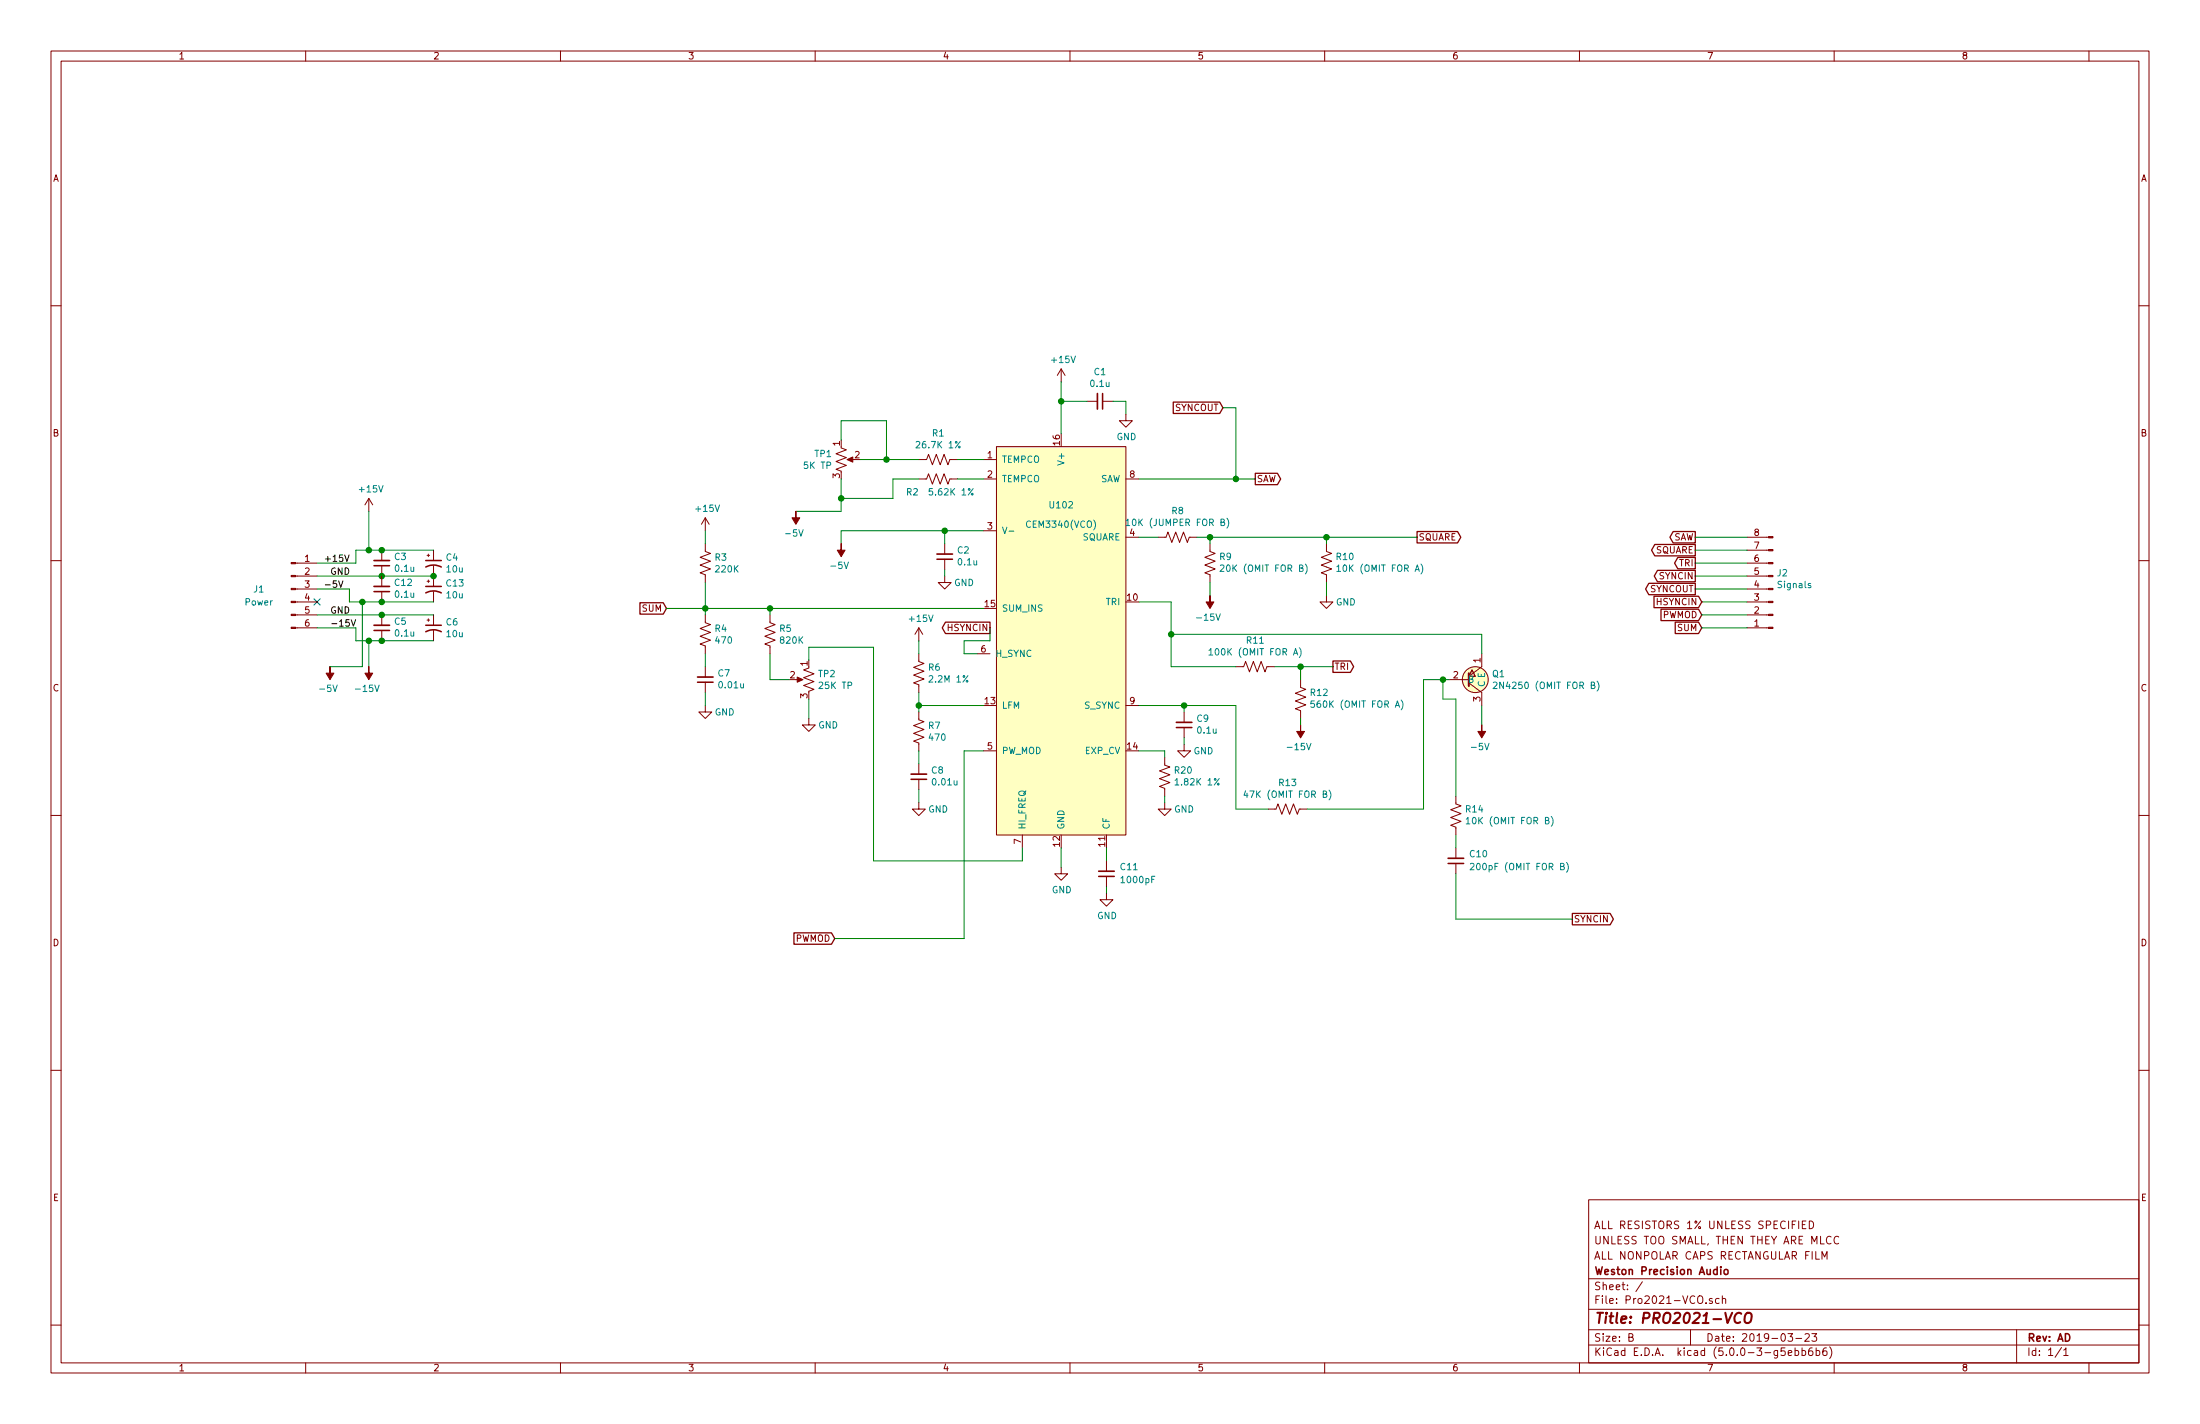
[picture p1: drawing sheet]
<svg xmlns="http://www.w3.org/2000/svg" width="432mm" height="279mm" viewBox="0 0 432 279" stroke-linecap="round" stroke-linejoin="round" font-family="sans-serif">
<g fill="none" stroke="#840000" stroke-width=".2">
<path d="M10 10h411.8v259.4h-411.8zM12 12h407.8v255.4h-407.8zM60 10v2M110 10v2M160 10v2M210 10v2M260 10v2M310 10v2M360 10v2M410 10v2M10 60h2M419.8 60h2"/>
<path d="M208.3 72.4l-.8 1.3M208.3 72.4v2.5M208.3 72.4l.7 1.3M213.4 78.7h2M216.4 78.7h2M72.4 97.8l-.8 1.3M72.4 97.8v2.5M72.4 97.8l.8 1.3M165.1 87.9l1 .4-2 .7 2 .8-2 .8 2 .7-2 .8 1 .4M166.6 90.2h1M180.3 90.2h1.6l.3-1 .8 2 .8-2 .7 2 .8-2 .8 2 .3-1h1.6M180.3 94h1.6l.3-1 .8 2 .8-2 .7 2 .8-2 .8 2 .3-1h1.6"/>
<path d="M193 90.2h2.6M193 94h2.6M195.6 87.6h25.4v76.2h-25.4zM221 81.3v1.3h1.2l-1.2 1.2-1.3-1.2h1.3M221 94h2.5M10 110h2M58 118.1h4.2M58 115.6h4.2M58 113h4.2M58 110.5h4.2M74.9 108v2M74.9 111v4.1"/>
<path d="M74.9 116.1v2M83.8 109h.5M83.8 114h.5M84.1 108.7v.5M84.1 113.8v.5M85.1 108v2M85.1 111v4.1M85.1 116.1v2M138.4 106.7v1.5l1 .4-2 .7 2 .8-2 .8 2 .7-2 .8 1 .4v1.5M138.4 101.6v2.5M138.4 101.6l-.7 1.3M138.4 101.6l.8 1.3"/>
<path d="M185.4 113v1.3h1.3l-1.3 1.3-1.3-1.3h1.3M185.4 106.7v2M185.4 109.7v2.1M193 104.1h2.6M221 105.4h2.5M227.3 105.4h1.6l.3-1 .8 2 .8-2 .7 2 .8-2 .7 2 .4-1h1.5M237.5 106.7v1.5l1 .4-2 .7 2 .8-2 .8 2 .7-2 .8 1 .4v1.5M260.3 106.7v1.5l1.1 .4-2.1 .7 2.1 .8-2.1 .8 2.1 .7-2.1 .8 1 .4v1.5M260.3 116.8v1.3h1.3l-1.3 1.3-1.2-1.3h1.2M342.9 105.4h4.2M342.9 118.1h4.2M342.9 115.6h4.2"/>
<path d="M342.9 113h4.2M342.9 110.5h4.2M342.9 108h4.2M419.8 110h2M58 123.2h4.2M58 120.7h4.2M74.9 120.7v2M74.9 123.7v2M83.8 121.7h.5M84.1 121.4v.5M85.1 120.7v2M85.1 123.7v2"/>
<path d="M138.4 120.7v1.5l1 .4-2 .7 2 .8-2 .7 2 .8-2 .8 1 .3v1.6M138.4 138.4v1.3h1.3l-1.3 1.3-1.2-1.3h1.2M138.4 130.8v2M138.4 133.9v2M151.1 120.7v1.5l1 .4-2 .7 2 .8-2 .7 2 .8-2 .8 1 .3v1.6M156.2 133.4h1M158.7 131.1l-1 .3 2.1 .8-2.1 .8 2.1 .7-2.1 .8 2.1 .8-1.1 .3M180.3 128.3v1.5l1.1 .4-2.1 .7 2.1 .8-2.1 .8 2.1 .7-2.1 .8 1 .4v1.5M180.3 139.7v1.5l1.1 .4-2.1 .8 2.1 .7-2.1 .8 2.1 .8-2.1 .7 1 .4v1.5M180.3 123.2v2.5M180.3 123.2l-.7 1.3M180.3 123.2l.8 1.3"/>
<path d="M191.8 128.3h2.5M221 138.4h2.5M232.4 139.7v2M242.6 130.8h1.5l.4-1 .7 2 .8-2 .8 2 .7-2 .8 2 .4-1h1.5M255.3 133.4v1.5l1 .4-2 .7 2 .8-2 .7 2 .8-2 .8 1 .3v1.6M284.5 133.4h3.8M288.3 134l2.5 1.9v2.5M290.8 128.3v2.5l-2.5 1.9M342.9 123.2h4.2M342.9 120.7h4.2M10 160h2M158.7 141v1.2h1.3l-1.3 1.3-1.2-1.3h1.2"/>
<path d="M180.3 157.5v1.3h1.3l-1.3 1.2-1.2-1.2h1.2M180.3 149.9v2M180.3 152.9v2M193 147.3h2.6M228.6 148.6v1.5l1 .4-2 .8 2 .7-2 .8 2 .7-2 .8 1 .4v1.5M228.6 157.5v1.3h1.3l-1.3 1.2-1.3-1.2h1.3M232.4 146.1v1.2h1.3l-1.3 1.3-1.3-1.3h1.3M232.4 142.7v2.1M248.9 158.8h1.5l.4-1.1 .8 2.1 .7-2.1 .8 2.1 .8-2.1 .7 2.1 .4-1h1.5M285.7 156.2v1.5l1.1 .4-2.1 .8 2.1 .7-2.1 .8 2.1 .8-2.1 .7 1 .4v1.5M419.8 160h2M200.7 163.8v2.6"/>
<path d="M208.3 170.2v1.3h1.2l-1.2 1.2-1.3-1.2h1.3M217.2 175.3v1.2h1.2l-1.2 1.3-1.3-1.3h1.3M217.2 168.9v2M217.2 172v2M285.7 166.4v2M285.7 169.4v2.1M10 210h2M419.8 210h2M311.8 235.4h108v32h-108zM354.5 239.6h-.8v1.5h.8M355.1 239.6a.75 .75 0 0 1 .9 .7 .75 .75 0 0 1-.9 .8zM10 260h2"/>
<path d="M311.8 256.9h108M311.8 250.9h108M322.4 251.5l-1.3 1.9M334.8 255.6v.2M336.1 254.8a.37 .37 0 0 0-.6 .2l.1 .2 .5 .1v.2l-.2 .3-.4-.1M337.4 254.8h-.4l-.3 .2 .1 .6 .2 .2 .4-.1M338 254.9l.1-.1a.37 .37 0 0 1 .6 .2v.8M338 254.3v1.5M353.7 240.3h.6M357.6 247.1v-1.5l.5 1 .5-1v1.5M359.4 242.7a.59 .59 0 0 0-.8 0 .59 .59 0 0 0-.1 .7 .56 .56 0 0 0 .3 .6 .56 .56 0 0 0 .6-.1M360.9 242.7a.59 .59 0 0 0-.8 0 .59 .59 0 0 0-.1 .7 .56 .56 0 0 0 .3 .6 .56 .56 0 0 0 .6-.1"/>
<path d="M419.8 260h2M60 267.4v2M110 267.4v2M160 267.4v2M210 267.4v2M260 267.4v2M310 267.4v2M311.8 263.9h108M311.8 260.9h108M319.7 262.4l.7-.1 .1-.2-.1-.4h-.7v1.5h.6l.2-.2 .1-.3-.4-.3M331.8 260.9v3M350.3 264.5h-.7v.7l.2-.2 .5 .1 .1 .2-.1 .5-.2 .2-.5-.2"/>
<path d="M350.9 261.7h.9l-.4 .6 .4 .1v.6l-.2 .2-.7-.2M351 265.5l.7-.2-.1-.3h-.4l-.2 .2 .1 .7h.5M352.3 265h.5l.2 .3-.1 .6h-.6M352.3 264.5v1.5M352.5 262.6h1.1M353.7 265h.4l.3 .3-.1 .5-.2 .2-.4-.1M353.7 264.5v1.5M354.3 261.8l.5-.1 .3 .1v.3l-.9 1.1h.9M355.6 261.7h1l-.5 .6 .4 .1v.6l-.2 .2-.7-.2M355.7 264.5h-.5a1.11 1.11 0 0 0-.1 1.4l.4 .1 .3-.2v-.5l-.3-.3-.4 .1-.1 .2M356.5 265h.4l.3 .3-.2 .6h-.5M356.5 264.5v1.5"/>
<path d="M358.5 264.5h-.5a1.16 1.16 0 0 0-.1 1.4l.4 .1 .2-.2 .1-.5-.3-.3-.4 .1-.1 .2M359.1 264.3a1.71 1.71 0 0 1 0 2.2M360 267.4v2M395.8 260.9v6.5M404.6 264.4l-1.2 1.9M405.1 264.9l.4-.4v1.5M405.1 266h.8M410 267.4v2"/>
<circle cx="289.6" cy="133.3" r="2.54"/>
</g>
<path d="M341.8 257.8a.87 .87 0 0 0-1.1 0 .87 .87 0 0 0-.3 .9 .69 .69 0 0 0 .3 .8 .69 .69 0 0 0 .9-.1M342.6 257.9a.66 .66 0 0 1 1.2 0 1.49 1.49 0 0 1-.6 1.7l-.6-.1a1.49 1.49 0 0 1 0-1.6z" fill="none" stroke="#840000" stroke-width=".41"/>
<g fill="none" stroke="#840000" stroke-width=".3">
<path d="M216.4 77.2v3.1M73.4 111h3.1M73.4 116.1h3.1M83.6 111.3a3.2 3.2 0 0 1 3 0M83.6 116.3a3.2 3.2 0 0 1 3 0M83.6 110h3M83.6 115.1h3M183.9 109.7h3M73.4 123.7h3.1M83.6 124a3.2 3.2 0 0 1 3 0M83.6 122.7h3M136.9 133.9h3.1"/>
<path d="M178.8 152.9h3.1M230.9 142.7h3M215.6 172h3.1M284.2 169.4h3.1M337.7 248.6v.1M337.7 249.1v1M338.5 249.2l.2-.1 .4 .1v.7l-.2 .2-.4-.2z"/>
</g>
<g fill="#ffffc2" stroke="#ffffc2" stroke-width=".2">
<path d="M195.6 87.6h25.4v76.2h-25.4z"/>
<path d="M288.9 131.4l.7 1.3h-1.3z"/>
<circle cx="289.6" cy="133.3" r="2.54"/>
</g>
<g fill="none" stroke="#008484" stroke-width=".2">
<path d="M196.8 103.4l.4 1.3 .4-1.3M198 104.2h1M221 102.2l.4-.3v1.2M221 103.1h.7M239.5 111l.5-.2 .2 .4-.8 .9h.8M240.8 101.7a1.4 1.4 0 0 1 0 1.9M256.2 110.7a1.47 1.47 0 0 1 0 1.9M262.4 111.2l.3-.4v1.3M262.4 112.1h.7M278.9 110.7a1.47 1.47 0 0 1 0 1.9M355.4 114.5h-.3l-.2 .2 .1 .1 .4 .2v.3h-.5M237.3 127.6l.4-.3v1.2"/>
<path d="M237.3 128.5h.7M255 127.1a1.47 1.47 0 0 1 0 1.9M258 137.5h-.6l-.1 .6 .2-.1 .5 .1v.6l-.2 .1-.5-.1M275 137.3a1.47 1.47 0 0 1 0 2M293.1 134l.5-.2 .2 .4-.8 .9h.8M312.3 134.4h.6v-.4l-.6-.2v1.3h.5l.3-.2v-.2l-.3-.3M313.5 133.7a1.4 1.4 0 0 1 0 1.9M230.6 153.1l.4-.3v1.2M230.6 154h.8M244.5 155.1l-.3 .9h.8M260.9 155a1.47 1.47 0 0 1 0 1.9M287.8 160.7l.3-.3v1.2"/>
<path d="M287.8 161.6h.7M288.6 169.5l.5-.1 .2 .3-.8 1h.8M304.5 160.2a1.47 1.47 0 0 1 0 1.9M307.5 169.2a1.47 1.47 0 0 1 0 1.9"/>
</g>
<g fill="none" stroke="#008400" stroke-width=".2">
<path d="M208.3 74.9v10.2M208.3 78.7h5.1M218.4 78.7h2.6v2.6M165.1 86.4v-3.8h8.9v7.6M165.1 94v6.3h-8.9M168.9 90.2h11.4M180.3 94h-5v3.8h-10.2M188 90.2h5M188 94h5M223.5 94h22.9M240 80h2.6v14M62.2 113h22.9"/>
<path d="M62.2 115.6h6.4v2.5h16.5M71.1 118.1v12.7h-6.3M72.4 100.3v7.7M85.1 108h-15.3v2.5h-7.6M130.8 119.4h62.2M138.4 104.1v2.6M138.4 114.3v6.4M151.1 119.4v1.3M185.4 104.1v2.6M185.4 111.8v1.2M193 104.1h-27.9v2.6M223.5 105.4h3.8"/>
<path d="M223.5 118.1h6.4v12.7h12.7M234.9 105.4h43.2M237.5 105.4v1.3M237.5 114.3v2.5M260.3 105.4v1.3M260.3 114.3v2.5M332.7 110.5h10.2M332.7 108h10.2M332.7 113h10.2M332.7 105.4h10.2M332.7 115.6h10.2M334 118.1h8.9"/>
<path d="M62.2 123.2h7.6v2.5h15.3M62.2 120.7h22.9M72.4 125.7v5.1M138.4 128.3v2.5M138.4 135.9v2.5M151.1 128.3v5.1h3.8M158.7 129.5v-2.5h12.7v41.9h29.3v-2.5M158.7 137.2v3.8M180.3 125.7v2.6M180.3 135.9v3.8M180.3 138.4h12.7M194.3 123.2v2.5h-5.1v2.6h2.6"/>
<path d="M223.5 138.4h19.1v20.4h6.3M229.9 124.5h60.9v3.8M232.4 138.4v1.3M250.2 130.8h11.4M255.3 130.8v2.6M283.2 133.4v3.8h2.5v19M284.5 133.4h-5.1v25.4h-22.9M290.8 138.4v3.8M334 120.7h8.9M334 123.2h8.9M180.3 147.3v2.6M180.3 154.9v2.6"/>
<path d="M193 147.3h-3.8v36.9h-25.4M223.5 147.3h5.1v1.3M228.6 156.2v1.3M232.4 144.8v1.3M255.3 141v1.2M208.3 166.4v3.8M217.2 166.4v2.5M217.2 174v1.3M285.7 163.8v2.6M285.7 171.5v8.8h22.9"/>
</g>
<path d="M215.4 77.2v3.1M73.4 110h3.1M73.4 115.1h3.1M183.9 108.7h3M73.4 122.7h3.1M136.9 132.8h3.1M178.8 151.9h3.1M230.9 141.7h3M215.6 170.9h3.1M284.2 168.4h3.1" fill="none" stroke="#840000" stroke-width=".33"/>
<g fill="#008400" stroke="#008400" stroke-width=".25">
<circle cx="208.3" cy="78.7" r=".51"/>
<circle cx="174" cy="90.2" r=".51"/>
<circle cx="74.9" cy="108" r=".51"/>
<circle cx="74.9" cy="113" r=".51"/>
<circle cx="74.9" cy="120.7" r=".51"/>
<circle cx="74.9" cy="125.7" r=".51"/>
<circle cx="72.4" cy="108" r=".51"/>
<circle cx="72.4" cy="125.7" r=".51"/>
<circle cx="138.4" cy="119.4" r=".51"/>
<circle cx="151.1" cy="119.4" r=".51"/>
<circle cx="180.3" cy="138.4" r=".51"/>
<circle cx="242.6" cy="94" r=".51"/>
<circle cx="237.5" cy="105.4" r=".51"/>
<circle cx="260.3" cy="105.4" r=".51"/>
<circle cx="255.3" cy="130.8" r=".51"/>
<circle cx="229.9" cy="124.5" r=".51"/>
<circle cx="232.4" cy="138.4" r=".51"/>
<circle cx="283.2" cy="133.4" r=".51"/>
<circle cx="165.1" cy="97.8" r=".51"/>
<circle cx="185.4" cy="104.1" r=".51"/>
<circle cx="85.1" cy="113" r=".51"/>
<circle cx="74.9" cy="118.1" r=".51"/>
<circle cx="71.1" cy="118.1" r=".51"/>
</g>
<g fill="#840000" stroke="#840000" stroke-width=".2">
<path d="M166.2 90.2l1.2-.5v1z"/>
<path d="M57.1 123.1h.9v.2h-.9z"/>
<path d="M57.1 120.5h.9v.3h-.9z"/>
<path d="M57.1 118h.9v.2h-.9z"/>
<path d="M57.1 115.4h.9v.3h-.9z"/>
<path d="M57.1 112.9h.9v.3h-.9z"/>
<path d="M57.1 110.4h.9v.2h-.9z"/>
<path d="M347.1 105.3h.9v.2h-.9z"/>
<path d="M347.1 107.8h.9v.3h-.9z"/>
<path d="M347.1 110.4h.9v.2h-.9z"/>
<path d="M347.1 112.9h.9v.3h-.9z"/>
<path d="M347.1 115.4h.9v.3h-.9z"/>
<path d="M347.1 118h.9v.2h-.9z"/>
<path d="M347.1 120.5h.9v.3h-.9z"/>
<path d="M347.1 123.1h.9v.2h-.9z"/>
<path d="M156.5 132.8l1.1 .6-1.1 .5z"/>
<path d="M237.5 116.8v1.3h.8l-.8 1.3-.8-1.3h.8z"/>
<path d="M255.3 142.2v1.3h.7l-.7 1.3-.8-1.3h.8z"/>
<path d="M72.4 130.8v1.3h.8l-.8 1.3-.8-1.3h.8z"/>
<path d="M64.8 130.8v1.3h.7l-.7 1.3-.8-1.3h.8z"/>
<path d="M156.2 100.3v1.3h.8l-.8 1.3-.8-1.3h.8z"/>
<path d="M165.1 106.7v1.3h.8l-.8 1.2-.8-1.2h.8z"/>
<path d="M290.8 142.2v1.3h.8l-.8 1.3-.7-1.3h.7z"/>
</g>
<path d="M66.5 114l.4 1.2 .4-1.2M67.7 108.9l.4 1.3 .4-1.3M68.9 121.6l.5 1.3 .4-1.3" fill="none" stroke="#000" stroke-width=".2"/>
<g fill="none" stroke="#840000" stroke-width=".25">
<path d="M230.3 78.9h9.1l.6 1.1-.6 1.1h-9.1zM246.4 92.9h4.3l.7 1.1-.7 1.1h-4.3zM125.6 118.3h4.6l.6 1.1-.6 1.1h-4.6zM278.1 104.3h8l.6 1.1-.6 1.1h-8zM323.6 114.5h9.1v2.2h-9.1l-.6-1.1zM324.6 117h8.8l.6 1.1-.6 1.1h-8.8zM324.8 106.8h7.9v2.3h-7.9l-.6-1.1zM325.3 111.9h7.4v2.2h-7.4l-.6-1.1zM326 119.5h7.4l.6 1.2-.6 1.1h-7.4zM328.4 104.3h4.3v2.2h-4.3l-.6-1.1zM329.3 109.4h3.4v2.2h-3.4l-.6-1.1zM185.6 122.1h8.7v2.2h-8.7l-.7-1.1z"/>
<path d="M261.6 129.7h3.4l.7 1.1-.7 1.1h-3.4zM288.9 131.4l.7 1.3h-1.3zM328.8 122.1h4.6l.6 1.1-.6 1.1h-4.6zM308.6 179.2h7.4l.7 1.1-.7 1.2h-7.4zM155.8 183h7.4l.6 1.2-.6 1.1h-7.4z"/>
</g>
<path d="M288.3 132.1v2.5" fill="none" stroke="#840000" stroke-width=".38"/>
<path d="M61.6 117.5l1.2 1.2M62.8 117.5l-1.2 1.2" fill="none" stroke="#000084" stroke-width=".2"/>
<text font-size="2.8" fill="#840000" x="312.8" y="259.7">Title: PRO2021-VCO</text>
<g font-size="2.1" fill="#840000">
<text x="312.8" y="244.1">UNLESS TOO SMALL, THEN THEY ARE MLCC</text>
<text x="312.8" y="241.1">ALL RESISTORS 1% UNLESS SPECIFIED</text>
<text x="312.8" y="250.1">Weston Precision Audio</text>
<text x="312.8" y="247.1">ALL NONPOLAR CAPS RECTANGULAR FILM</text>
<text x="312.8" y="255.8">File: Pro2021-VCO.sch</text>
<text x="312.8" y="253.1">Sheet: /</text>
<text x="312.8" y="263.2">Size: B</text>
<text x="334.8" y="263.2">Date: 2019-03-23</text>
<text x="397.8" y="263.2">Rev: AD</text>
<text x="312.8" y="266">KiCad E.D.A. kicad (5.0.0-3-g5ebb6b6)</text>
<text x="397.8" y="266">Id: 1/1</text>
</g>
<g font-size="1.8" fill="#840000">
<text x="35" y="11.6">1</text>
<text x="85" y="11.6">2</text>
<text x="135" y="11.6">3</text>
<text x="185" y="11.6">4</text>
<text x="235" y="11.6">5</text>
<text x="285" y="11.6">6</text>
<text x="335" y="11.6">7</text>
<text x="385" y="11.6">8</text>
<text x="10.4" y="35.6">A</text>
<text x="420.2" y="35.6">A</text>
<text x="230.6" y="80.6">SYNCOUT</text>
<text x="10.4" y="85.6">B</text>
<text x="164.8" y="87.5" transform="rotate(-90 164.8 87.5)">1</text>
<text x="167.8" y="89.9">2</text>
<text x="193.8" y="89.9">1</text>
<text x="208" y="87.3" transform="rotate(-90 208 87.3)">16</text>
<text x="420.2" y="85.6">B</text>
<text x="164.8" y="93.8" transform="rotate(-90 164.8 93.8)">3</text>
<text x="193.8" y="93.7">2</text>
<text x="221.8" y="93.7">8</text>
<text x="246.6" y="94.6">SAW</text>
<text x="193.8" y="103.9">3</text>
<text x="221.8" y="105.2">4</text>
<text x="278.4" y="106">SQUARE</text>
<text x="328.4" y="106">SAW</text>
<text x="344.3" y="107.7">7</text>
<text x="344.3" y="105.2">8</text>
<text x="59.8" y="110.2">1</text>
<text x="59.8" y="112.8">2</text>
<text x="324.9" y="108.6">SQUARE</text>
<text x="325.8" y="113.7">SYNCIN</text>
<text x="329.6" y="111.1">TRI</text>
<text x="344.3" y="112.8">5</text>
<text x="344.3" y="110.2">6</text>
<text x="59.8" y="115.3">3</text>
<text x="59.8" y="117.9">4</text>
<text x="193.3" y="119.1">15</text>
<text x="221.3" y="117.9">10</text>
<text x="323.8" y="116.2">SYNCOUT</text>
<text x="325.3" y="118.7">HSYNCIN</text>
<text x="344.3" y="117.9">3</text>
<text x="344.3" y="115.3">4</text>
<text x="59.8" y="120.4">5</text>
<text x="59.8" y="122.9">6</text>
<text x="126.1" y="120">SUM</text>
<text x="186.1" y="123.8">HSYNCIN</text>
<text x="326.2" y="121.3">PWMOD</text>
<text x="329.3" y="123.8">SUM</text>
<text x="344.3" y="122.9">1</text>
<text x="344.3" y="120.4">2</text>
<text x="158.5" y="130.7" transform="rotate(-90 158.5 130.7)">1</text>
<text x="192.6" y="128">6</text>
<text x="261.9" y="131.4">TRI</text>
<text x="290.6" y="130" transform="rotate(-90 290.6 130)">1</text>
<text x="10.4" y="135.6">C</text>
<text x="155.1" y="133.1">2</text>
<text x="158.5" y="137" transform="rotate(-90 158.5 137)">3</text>
<text x="285.3" y="133.1">2</text>
<text x="290.6" y="137.6" transform="rotate(-90 290.6 137.6)">3</text>
<text x="420.2" y="135.6">C</text>
<text x="193.3" y="138.2">13</text>
<text x="221.8" y="138.2">9</text>
<text x="193.8" y="147.1">5</text>
<text x="221.3" y="147.1">14</text>
<text x="200.4" y="165.6" transform="rotate(-90 200.4 165.6)">7</text>
<text x="208" y="166.1" transform="rotate(-90 208 166.1)">12</text>
<text x="216.9" y="166.1" transform="rotate(-90 216.9 166.1)">11</text>
<text x="10.4" y="185.6">D</text>
<text x="156.1" y="184.8">PWMOD</text>
<text x="308.9" y="181">SYNCIN</text>
<text x="420.2" y="185.6">D</text>
<text x="10.4" y="235.6">E</text>
<text x="420.2" y="235.6">E</text>
<text x="35" y="269">1</text>
<text x="85" y="269">2</text>
<text x="135" y="269">3</text>
<text x="185" y="269">4</text>
<text x="235" y="269">5</text>
<text x="285" y="269">6</text>
<text x="335" y="269">7</text>
<text x="385" y="269">8</text>
</g>
<g font-size="1.8" fill="#008484">
<text x="206.6" y="71.2">+15V</text>
<text x="214.1" y="75.9">0.1u</text>
<text x="214.8" y="73.6">C1</text>
<text x="159.9" y="89.7">TP1</text>
<text x="180.3" y="88">26.7K 1%</text>
<text x="183" y="85.6">R1</text>
<text x="219.2" y="86.4">GND</text>
<text x="158" y="92">5K TP</text>
<text x="196.6" y="90.8">TEMPCO</text>
<text x="196.6" y="94.6">TEMPCO</text>
<text x="208.9" y="90.9" transform="rotate(-90 208.9 90.9)">V+</text>
<text x="215.8" y="94.6">SAW</text>
<text x="70.7" y="96.6">+15V</text>
<text x="136.7" y="100.4">+15V</text>
<text x="178" y="97.2">R2</text>
<text x="182.8" y="97.2">5.62K 1%</text>
<text x="206.2" y="99.7">U102</text>
<text x="230" y="100.9">R8</text>
<text x="154.5" y="105.3">-5V</text>
<text x="201.9" y="103.6">CEM3340(VCO)</text>
<text x="212.4" y="106">SQUARE</text>
<text x="222" y="103.2">10K (JUMPER FOR B)</text>
<text x="77.5" y="109.9">C3</text>
<text x="77.7" y="112.2">0.1u</text>
<text x="87.6" y="110">C4</text>
<text x="87.7" y="112.3">10u</text>
<text x="140.4" y="110">R3</text>
<text x="140.6" y="112.3">220K</text>
<text x="163.3" y="111.6">-5V</text>
<text x="188" y="108.6">C2</text>
<text x="188.2" y="110.9">0.1u</text>
<text x="239.4" y="109.9">R9</text>
<text x="240.4" y="112.2">20K (OMIT FOR B)</text>
<text x="262.4" y="109.9">R10</text>
<text x="263.2" y="112.2">10K (OMIT FOR A)</text>
<text x="348.9" y="113.1">J2</text>
<text x="48.2" y="118.8">Power</text>
<text x="49.8" y="116.3">J1</text>
<text x="77.5" y="115">C12</text>
<text x="77.7" y="117.3">0.1u</text>
<text x="87.7" y="115.1">C13</text>
<text x="87.7" y="117.4">10u</text>
<text x="187.3" y="115">GND</text>
<text x="217.1" y="118.7">TRI</text>
<text x="262.2" y="118.8">GND</text>
<text x="349.1" y="115.4">Signals</text>
<text x="77.5" y="122.6">C5</text>
<text x="77.7" y="124.9">0.1u</text>
<text x="87.6" y="122.7">C6</text>
<text x="87.7" y="125">10u</text>
<text x="140.4" y="124">R4</text>
<text x="153.1" y="124">R5</text>
<text x="178.6" y="122">+15V</text>
<text x="196.6" y="120">SUM_INS</text>
<text x="235.3" y="121.8">-15V</text>
<text x="140.6" y="126.3">470</text>
<text x="153.3" y="126.3">820K</text>
<text x="182.3" y="131.6">R6</text>
<text x="195.3" y="128.9">H_SYNC</text>
<text x="238.2" y="128.6">100K (OMIT FOR A)</text>
<text x="244.8" y="126.3">R11</text>
<text x="63" y="135.8">-5V</text>
<text x="70.2" y="135.8">-15V</text>
<text x="141" y="132.7">C7</text>
<text x="141.3" y="135.1">0.01u</text>
<text x="160.7" y="132.9">TP2</text>
<text x="161" y="135.2">25K TP</text>
<text x="182.7" y="133.9">2.2M 1%</text>
<text x="257.3" y="136.6">R12</text>
<text x="288" y="134">B</text>
<text x="291.5" y="134.9" transform="rotate(-90 291.5 134.9)">C E</text>
<text x="293" y="132.9">Q1</text>
<text x="294.4" y="135.2">2N4250 (OMIT FOR B)</text>
<text x="140.3" y="140.4">GND</text>
<text x="160.6" y="142.9">GND</text>
<text x="182.3" y="143">R7</text>
<text x="196.6" y="139.1">LFM</text>
<text x="212.9" y="139.1">S_SYNC</text>
<text x="234.9" y="141.6">C9</text>
<text x="235.2" y="143.9">0.1u</text>
<text x="258.2" y="138.9">560K (OMIT FOR A)</text>
<text x="182.5" y="145.3">470</text>
<text x="196.6" y="148">PW_MOD</text>
<text x="213" y="148">EXP_CV</text>
<text x="234.3" y="148">GND</text>
<text x="253" y="147.2">-15V</text>
<text x="289.1" y="147.2">-5V</text>
<text x="182.9" y="151.8">C8</text>
<text x="183.2" y="154.1">0.01u</text>
<text x="230.6" y="151.8">R20</text>
<text x="231.1" y="154.1">1.82K 1%</text>
<text x="251.1" y="154.2">R13</text>
<text x="182.2" y="159.4">GND</text>
<text x="230.5" y="159.4">GND</text>
<text x="245.1" y="156.5">47K (OMIT FOR B)</text>
<text x="287.8" y="159.4">R14</text>
<text x="288.7" y="161.7">10K (OMIT FOR B)</text>
<text x="201.3" y="162.8" transform="rotate(-90 201.3 162.8)">HI_FREQ</text>
<text x="208.9" y="162.8" transform="rotate(-90 208.9 162.8)">GND</text>
<text x="217.8" y="162.8" transform="rotate(-90 217.8 162.8)">CF</text>
<text x="220" y="170.7">C11</text>
<text x="220.3" y="173.3">1000pF</text>
<text x="288.6" y="168.2">C10</text>
<text x="289.7" y="170.7">200pF (OMIT FOR B)</text>
<text x="206.5" y="175.3">GND</text>
<text x="215.3" y="180.3">GND</text>
</g>
<g font-size="1.8">
<text x="63.5" y="110.2">+15V</text>
<text x="64.8" y="112.8">GND</text>
<text x="63.5" y="115.3">-5V</text>
<text x="64.8" y="120.4">GND</text>
<text x="64.8" y="122.9">-15V</text>
</g>
</svg>
